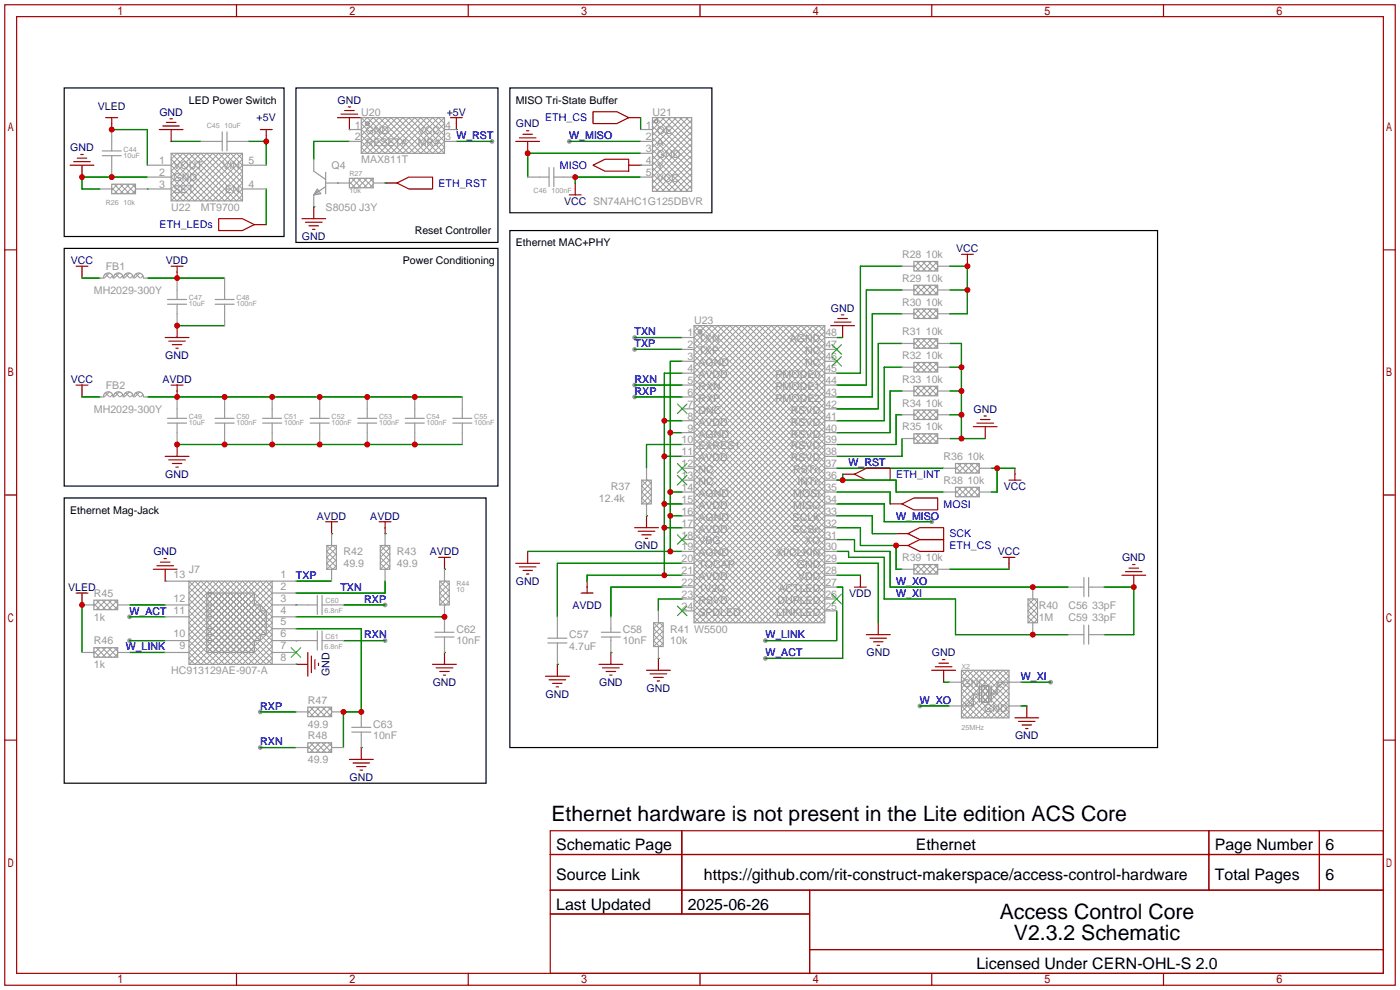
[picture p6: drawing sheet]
<svg xmlns="http://www.w3.org/2000/svg" width="299mm" height="212mm" viewBox="0 0 299 212" stroke-linecap="round" stroke-linejoin="round" font-family="sans-serif">
<g fill="#999">
<circle cx="199.1" cy="111.5" r=".51"/>
<circle cx="163.6" cy="136.9" r=".51"/>
<circle cx="163.6" cy="140.7" r=".51"/>
<circle cx="105.2" cy="30.2" r=".51"/>
<circle cx="121.7" cy="30.2" r=".51"/>
<circle cx="135.6" cy="84.8" r=".51"/>
<circle cx="135.6" cy="82.3" r=".51"/>
<circle cx="135.6" cy="74.7" r=".51"/>
<circle cx="135.6" cy="72.1" r=".51"/>
<circle cx="27.7" cy="136.9" r=".51"/>
<circle cx="82.3" cy="129.3" r=".51"/>
<circle cx="55.6" cy="152.1" r=".51"/>
<circle cx="55.6" cy="159.8" r=".51"/>
<circle cx="82.3" cy="136.9" r=".51"/>
<circle cx="27.7" cy="131.8" r=".51"/>
<circle cx="224.5" cy="145.8" r=".51"/>
<circle cx="196.6" cy="150.9" r=".51"/>
</g>
<g fill="none" stroke="#a10000" stroke-width=".25">
<path d="M1 1h297.2v209.6h-297.2zM3.6 3.6h292.1v204.4h-292.1zM50.5 1v2.6M100.1 1v2.6M149.6 1v2.6M199.1 1v2.6M248.7 1v2.6M15 35.3h5.1M15.7 34.5h3.6M16.5 33.8h2M17.3 33h.5M17.5 35.3v2.5"/>
<path d="M22.6 25.1h2.5M23.9 25.1v2.6M34 27.7h5.1M34.8 26.9h3.6M35.6 26.2h2M36.3 25.4h.5M36.6 27.7v2.5M55.6 27.7h2.6M56.9 27.7v2.5M72.1 25.1h5.1M72.9 24.4h3.6M73.7 23.6h2"/>
<path d="M74.4 22.9h.5M74.7 25.1v2.6M82.3 39.1h2.5M84.8 39.1l2.6-1.3h5.1v2.6h-5.1zM96.3 25.1h2.5M97.5 25.1v2.6M110.2 30.2h5.1M111 29.5h3.6M111.8 28.7h2M112.5 27.9h.5M112.8 30.2v2.6M122.9 39.1v2.6"/>
<path d="M126.7 23.9h5.1l2.6 1.2-2.6 1.3h-5.1zM126.7 35.3l2.6-1.3h5.1v2.6h-5.1zM134.4 35.3h2.5M134.4 25.1h2.5M1 53.4h2.6M16.3 56.9h2.5M17.5 56.9v2.5M36.6 56.9h2.5M37.8 56.9v2.5M46.7 46.7h5.1l2.6 1.3-2.6 1.3h-5.1zM54.4 48h2.5M64.5 46.7h5.1"/>
<path d="M65.3 47.5h3.5M66 48.3h2.1M66.8 49h.5M67.1 44.2v2.5M121.7 41.7h2.5M205.5 54.4h2.5M206.8 54.4v2.5M295.7 53.4h2.5M35.3 72.1h5.1M36.1 72.9h3.5M36.8 73.7h2.1M37.6 74.4h.5"/>
<path d="M37.8 69.6v2.5M177.5 69.6h5.1M178.3 68.8h3.6M179.1 68.1h2M179.8 67.3h.5M180.1 69.6v2.5M16.3 82.3h2.5M17.5 82.3v2.5M35.3 97.5h5.1M36.1 98.3h3.5M36.6 82.3h2.5M36.8 99.1h2.1"/>
<path d="M37.6 99.8h.5M37.8 82.3v2.5M37.8 95v2.5M208 91.2h5.1M208.8 90.4h3.5M209.5 89.7h2.1M210.3 88.9h.5M210.6 91.2v2.5M1 105.8h2.6M35.1 119.4h.5M69.6 111.5h2.5M70.9 111.5v2.5"/>
<path d="M81 111.5h2.6M82.3 111.5v2.5M93.7 119.1h2.6M95 119.1v2.6M112.8 117.9v2.5M135.6 112.8h5.1M136.4 113.5h3.6M137.2 114.3h2M137.9 115.1h.5M138.2 110.2v2.6M180.1 101.3h2.5M182.6 101.3l2.6-1.2h5v2.5h-5z"/>
<path d="M190.2 107.7h2.6M191.5 114h2.6M191.5 116.6h2.6M192.8 107.7l2.5-1.3h5.1v2.6h-5.1zM194.1 114l2.5-1.2h5.1v2.5h-5.1zM194.1 116.6l2.5-1.3h5.1v2.6h-5.1zM214.4 119.1h2.5M215.6 102.6h2.6M215.6 119.1v2.6M216.9 100.1v2.5M295.7 105.8h2.5M16.3 126.7h2.5"/>
<path d="M17.5 126.7v2.6M32.8 121.7h5M33.5 120.9h3.6M34.3 120.1h2M35.3 121.7v2.5M65.8 139.4v5.1M95 139.4v2.6M110.2 120.4h5.1M111 121.2h3.6M111.8 121.9h2M112.5 122.7h.5M124.2 126.7h2.5"/>
<path d="M125.5 124.2v2.5M130.6 139.4v2.6M182.6 125.5h2.6M183.9 122.9v2.6M185.2 135.6h5M185.9 136.4h3.6M186.7 137.2h2M187.5 137.9h.5M187.7 133.1v2.5M239.8 122.9h5.1M240.5 122.2h3.6M241.3 121.4h2"/>
<path d="M242.1 120.6h.5M242.3 122.9v2.6M1 158.2h2.6M63.2 142h2.6M66.5 140.2v3.6M67.3 141v2M68.1 141.7v.5M77.2 159.8v2.5M92.5 142h5M93.2 142.7h3.6M94 143.5h2M94.7 144.3h.5"/>
<path d="M116.6 144.5h5.1M117.3 145.3h3.6M118.1 146.1h2M118.9 146.8h.5M119.1 142v2.5M128 142h5.1M128.8 142.7h3.5M129.5 143.5h2.1M130.3 144.3h.5M138.2 143.3h5.1M138.9 144h3.6M139.7 144.8h2"/>
<path d="M140.5 145.5h.5M140.7 140.7v2.6M199.1 143.3h5.1M199.9 142.5h3.6M200.7 141.7h2M201.4 141h.5M201.7 143.3v2.5M216.9 153.4h5.1M217.7 154.2h3.5M218.4 154.9h2.1M219.2 155.7h.5M219.5 150.9v2.5"/>
<path d="M295.7 158.2h2.5M74.7 162.3h5.1M75.4 163.1h3.6M76.2 163.8h2M77 164.6h.5M117.6 177.5h178.1v30.5h-178.1zM145.7 177.5v17.8M258.4 177.5v12.7M282 177.5v12.7M117.6 182.6h178.1M117.6 190.2h178.1M117.6 195.3h55.4"/>
<path d="M173 190.2v17.8M50.5 208v2.6M100.1 208v2.6M149.6 208v2.6M173 202.9h122.7M199.1 208v2.6M248.7 208v2.6"/>
</g>
<g fill="none" stroke="#008700" stroke-width=".25">
<path d="M23.9 27.7h7.6v7.6M31.5 37.8h-14v2.6h3.8M36.6 30.2h6.3M53.1 30.2h3.8v5.1M72.1 39.1h.1M74.7 27.7h.1M74.7 30.2h-7.6v3.8M82.3 39.1h.1M97.5 27.7h.1M97.5 30.2h7.7M121.7 30.2h15.2M136.9 35.3h.1"/>
<path d="M136.9 37.8h-14v1.3M136.9 25.1v2.6M136.9 32.8h-24.1v5M17.5 59.4h3.8M31.5 40.4h.1M31.5 59.4h16.5M56.9 40.4v7.6M67.1 44.2h.1M192.8 56.9h-8.9v22.9h-5.1M202.9 56.9h3.9v10.2h-3.9M37.8 69.6h10.2M135.6 72.1h10.2"/>
<path d="M135.6 74.7h10.2M145.8 79.8h-3.8v43.1M145.8 77.2h-2.5v40.7M178.8 72.1h1.3M192.8 62h-7.6v20.3h-6.4M192.8 67.1h-6.4v17.7h-7.6M192.8 73.4h-5.1v14h-8.9M192.8 78.5h-3.8v11.4h-10.2M202.9 62h3.9M202.9 73.4h2.6v20.3M202.9 78.5h2.6M17.5 84.8h3.8"/>
<path d="M31.5 84.8h67.3M37.8 95h61M135.6 82.3h10.2M135.6 84.8h10.2M142 89.9h3.8M142 97.5h3.8M143.3 92.5h2.5M145.8 95h-7.6v5.1M192.8 83.6h-2.6v8.9h-11.4M192.8 88.6h-1.3v6.4h-12.7M192.8 93.7v3.8h-14M202.9 83.6h2.6"/>
<path d="M202.9 88.6h2.6M202.9 93.7h7.7M70.9 114h.1M82.3 114h.1M112.8 117.9h33M138.2 110.2h.1M142 107.7h3.8M142 112.8h3.8M143.3 105.2h2.5M143.3 110.2h2.5M178.8 112.8h5.1v3.8h7.6v5.1h1.3M178.8 110.2h7.6v3.8h5.1"/>
<path d="M178.8 107.7h10.2v3.8h10.1M178.8 117.9h2.6v1.2h7.6v8.9h15.2v7.6h24.1M178.8 105.2h11.4v2.5M178.8 115.3h3.8v2.6h7.6v7.6h38.1M178.8 102.6h12.7v2.6h10.2M178.8 100.1h22.9M180.1 101.3v1.3M211.8 100.1h5.1M213.1 100.1v5.1h-1.3M17.5 129.3v10.1M27.7 136.9h7.6M27.7 139.4h7.6"/>
<path d="M27.7 131.8h7.6M27.7 129.3h7.6M35.3 124.2h.1M63.2 129.3h.1M63.2 136.9h.1M63.2 124.2h7.7M63.2 131.8h31.8M63.2 134.4h14v17.7h-3.8v7.7M73.4 136.9h8.9M73.4 129.3h8.9M82.3 124.2v2.5h-19.1M95 139.4h.1"/>
<path d="M95 121.7h.1M130.6 139.4h.1M145.8 122.9h-20.3v1.3M145.8 120.4h-26.7v11.4M145.8 125.5h-15.2v6.3M145.8 128h-5.1v2.6M178.8 120.4h8.9v12.7M178.8 125.5h1.3v15.2h-16.5M178.8 122.9h5.1M178.8 130.6v6.3h-15.2M202.9 121.7h12.7M236 125.5h6.3v10.1h-6.3"/>
<path d="M55.6 152.1h7.6M55.6 159.8h7.6M63.2 142h.1M77.2 159.8h.1M119.1 142h.1M140.7 140.7h.1M196.6 150.9h6.3M201.7 145.8h1.2M218.2 145.8h6.3M218.2 150.9h1.3"/>
</g>
<path d="M13.7 18.8h47v31.7h-47zM63.2 18.8h43.2v33h-43.2zM109 18.8h43.1v26.7h-43.1zM13.7 53.1h92.7v50.8h-92.7zM109 49.3h138.4v110.5h-138.4zM13.7 106.4h90.2v61h-90.2z" fill="none" stroke="#000" stroke-width=".25"/>
<g fill="none" stroke="#999" stroke-width=".25">
<path d="M21.8 33.3h4.1M21.8 32.3h4.1M23.9 39.4h5.1v2h-5.1zM23.9 27.7v4.6M23.9 33.3v4.5M31.5 37.8h5.1M31.5 35.3h5.1M36.6 32.8h15.2v10.1h-15.2zM42.9 30.2h4.6M47.5 28.2v4.1M48.5 30.2h4.6M48.5 28.2v4.1"/>
<path d="M51.8 35.3h5.1M67.1 34v2.6l2.5 1.8M69.6 39.1h5.1M69.6 39.9l-2.5 1.8M69.6 36.8v4.6M74.7 38.1h5.1v2h-5.1zM74.7 27.7h2.5M74.7 30.2h2.5M77.2 25.1h17.8v7.7h-17.8zM79.8 39.1h2.5M95 27.7h2.5M95 30.2h2.5"/>
<path d="M112.8 37.8h4.5M117.3 35.8v4.1M118.4 35.8v4.1M118.4 37.8h4.5M136.9 37.8h2.5M136.9 27.7h2.5M136.9 30.2h2.5M136.9 32.8h2.5M136.9 35.3h2.5M139.4 25.1h8.4v15.8h-8.4zM21.3 40.4h2.6M24.2 59.4a1.01 1.01 0 0 0-1.1-1.1 1.01 1.01 0 0 0-1 1.1h-.8"/>
<path d="M24.3 59.4a1.01 1.01 0 0 1 1-1.1 1.01 1.01 0 0 1 1 1.1M26.4 59.4a1.01 1.01 0 0 1 1-1.1 1.01 1.01 0 0 1 1.1 1.1M28.6 59.4a1.01 1.01 0 0 1 1-1.1 1.01 1.01 0 0 1 1.1 1.1M29 40.4h7.6M30.7 59.4h.8M37.8 59.4v4.6M48 59.4v4.6M51.8 40.4h5.1M67.1 41.7v2.5M67.8 40.4l.8 1-1.5 .3zM192.8 56.9h2.5M195.3 55.9h5.1v2h-5.1z"/>
<path d="M200.4 56.9h2.5M35.8 65h4.1M35.8 64h4.1M37.8 65v4.6M46 65h4M46 64h4M48 65v4.6M145.8 72.1h2.5M145.8 74.7h2.5M145.8 77.2h2.5M145.8 79.8h2.5M148.3 69.6h28v63.5h-28z"/>
<path d="M176.3 72.1h2.5M176.3 74.7h2.5M176.3 77.2h2.5M176.3 79.8h2.5M192.8 62h2.5M192.8 67.1h2.5M192.8 78.5h2.5M192.8 73.4h2.5M195.3 61h5.1v2h-5.1zM195.3 66h5.1v2.1h-5.1zM195.3 77.5h5.1v2h-5.1zM195.3 72.4h5.1v2h-5.1z"/>
<path d="M200.4 62h2.5M200.4 67.1h2.5M200.4 78.5h2.5M200.4 73.4h2.5M21.3 84.8h.8M22.1 84.8a1.01 1.01 0 0 1 1-1.1 1.01 1.01 0 0 1 1.1 1.1M24.3 84.8a1.01 1.01 0 0 1 1-1.1 1.01 1.01 0 0 1 1 1.1M26.4 84.8a1.01 1.01 0 0 1 1-1.1 1.01 1.01 0 0 1 1.1 1.1M28.6 84.8a1.01 1.01 0 0 1 1-1.1 1.01 1.01 0 0 1 1.1 1.1M30.7 84.8h.8M35.8 90.4h4.1M35.8 89.4h4.1"/>
<path d="M37.8 84.8v4.6M37.8 90.4v4.6M46 90.4h4M46 89.4h4M48 84.8v4.6M48 90.4v4.6M56.1 90.4h4.1M56.1 89.4h4.1M58.2 84.8v4.6M58.2 90.4v4.6M66.3 90.4h4.1M66.3 89.4h4.1"/>
<path d="M68.3 84.8v4.6M68.3 90.4v4.6M76.5 90.4h4M76.5 89.4h4M78.5 84.8v4.6M78.5 90.4v4.6M86.6 90.4h4.1M86.6 89.4h4.1M88.6 84.8v4.6M88.6 90.4v4.6M96.8 90.4h4M96.8 89.4h4"/>
<path d="M98.8 84.8v4.6M98.8 90.4v4.6M145.8 84.8h2.5M145.8 82.3h2.5M145.8 87.4h2.5M145.8 89.9h2.5M145.8 92.5h2.5M145.8 95h2.5M145.8 97.5h2.5M176.3 84.8h2.5M176.3 82.3h2.5M176.3 87.4h2.5"/>
<path d="M176.3 89.9h2.5M176.3 92.5h2.5M176.3 95h2.5M176.3 97.5h2.5M192.8 93.7h2.5M192.8 88.6h2.5M192.8 83.6h2.5M195.3 92.7h5.1v2h-5.1zM195.3 87.6h5.1v2.1h-5.1zM195.3 82.5h5.1v2.1h-5.1zM200.4 93.7h2.5M200.4 88.6h2.5"/>
<path d="M200.4 83.6h2.5M204.2 99.1h5.1v2h-5.1zM69.8 116.6h2.1v5.1h-2.1zM70.9 114v2.6M81.3 116.6h2v5.1h-2zM82.3 114v2.6M137.2 102.6h2v5.1h-2zM138.2 100.1v2.5M138.2 107.7v2.5M145.8 105.2h2.5M145.8 100.1h2.5M145.8 102.6h2.5"/>
<path d="M145.8 107.7h2.5M145.8 110.2h2.5M145.8 112.8h2.5M145.8 115.3h2.5M145.8 117.9h2.5M176.3 105.2h2.5M176.3 100.1h2.5M176.3 102.6h2.5M176.3 107.7h2.5M176.3 110.2h2.5M176.3 112.8h2.5M176.3 115.3h2.5"/>
<path d="M176.3 117.9h2.5M201.7 105.2h2.5M201.7 100.1h2.5M204.2 104.1h5.1v2.1h-5.1zM209.3 105.2h2.5M209.3 100.1h2.5M17.5 139.4h2.6M17.5 129.3h2.6M20.1 138.4h5v2.1h-5zM20.1 128.3h5v2h-5zM25.1 139.4h2.6M25.1 129.3h2.6"/>
<path d="M35.3 136.9h5.1M35.3 139.4h5.1M35.3 129.3h5.1M35.3 131.8h5.1M35.3 124.2h5.1M40.4 124.2h17.8v17.8h-17.8zM44.2 126.7v12.7h10.2v-2.5h1.2v-1.3h1.3v-5h-1.3v-1.3h-1.2v-2.6h-10.2h1.3M44.2 135.6h1.3M44.2 136.9h1.3M44.2 129.3h1.3M44.2 130.6h1.3M44.2 131.8h1.3"/>
<path d="M44.2 134.4h1.3M58.2 136.9h9.6M58.2 139.4h5M58.2 129.3h9.6M58.2 131.8h5M58.2 134.4h5M58.2 124.2h5M58.2 126.7h5M67.8 127.3v4M67.8 134.9v4M68.8 136.9h4.6M68.8 127.3v4"/>
<path d="M68.8 134.9v4M68.8 129.3h4.6M70.9 121.7v2.5M82.3 121.7v2.5M93 136.1h4M93 135.1h4M94 124.2h2v5.1h-2zM95 121.7v2.5M95 129.3v5.8M95 136.1v3.3M117.1 137.4h4.1M117.1 136.4h4.1"/>
<path d="M119.1 131.8v4.6M119.1 137.4v4.6M128.5 136.1h4.1M128.5 135.1h4.1M130.6 131.8v3.3M130.6 136.1v3.3M139.7 133.1h2v5.1h-2zM140.7 130.6v2.5M140.7 138.2v2.5M145.8 125.5h2.5M145.8 130.6h2.5M145.8 120.4h2.5"/>
<path d="M145.8 122.9h2.5M145.8 128h2.5M176.3 125.5h2.5M176.3 130.6h2.5M176.3 120.4h2.5M176.3 122.9h2.5M176.3 128h2.5M192.8 121.7h2.5M195.3 120.6h5.1v2.1h-5.1zM200.4 121.7h2.5M219.7 128h2v5.1h-2zM220.7 125.5v2.5"/>
<path d="M220.7 133.1v2.5M228.3 125.5h3.3M228.3 135.6h3.3M231.6 123.4v4.1M231.6 133.6v4.1M232.7 123.4v4.1M232.7 133.6v4.1M232.7 125.5h3.3M232.7 135.6h3.3M58.2 142h5M63.2 159.8h2.6M63.2 152.1h2.6"/>
<path d="M65.8 158.8h5.1v2h-5.1zM65.8 151.1h5.1v2.1h-5.1zM70.9 159.8h2.5M70.9 152.1h2.5M75.2 156.5h4M75.2 155.4h4M77.2 152.1v3.3M77.2 156.5v3.3M202.9 145.8h2.6M205.5 143.3h10.1v10.1h-10.1zM209 148.3h-1v2.6h-5.1M209.3 146.6v3.5"/>
<path d="M209.8 146.6h1.5v3.5h-1.5zM211.8 146.6v3.5M215.6 150.9h2.6M218.2 145.8h-5.1v2.5h-1.3"/>
<circle cx="78.5" cy="26.4" r=".38"/>
<circle cx="140.2" cy="25.9" r=".38"/>
<circle cx="149.6" cy="70.9" r=".38"/>
</g>
<g fill="none" stroke="#999" stroke-width=".21">
<path d="M24.4 39.4l2 2M25.1 39.4l-1.2 1.2M25.7 39.4l2 2M26.4 39.4l-2 2M26.9 39.4l2.1 2M27.7 39.4l-2 2M28.2 39.4l.8 .7M29 39.4l-2.1 2M36.6 32.8l10.1 10.1 5.1-5.1-5.1-5-10.1 10.1M37.8 32.8l-1.2 1.2 8.9 8.9 6.3-6.3-3.8-3.8-10.2 10.1-1.2-1.2 8.9-8.9 6.3 6.3-3.8 3.8zM39.1 32.8l10.2 10.1 2.5-2.5-7.6-7.6-7.6 7.6 2.5 2.5 10.2-10.1 2.5 2.5-7.6 7.6-7.6-7.6zM40.4 32.8l-3.8 3.8 6.3 6.3 8.9-8.9-1.3-1.2-10.1 10.1-3.8-3.8 6.3-6.3 8.9 8.9-1.3 1.2z"/>
<path d="M51.8 32.8l-10.1 10.1-5.1-5.1 5.1-5 10.1 10.1M74.7 38.9l1.2 1.2M75.2 38.1l2 2M75.9 38.1l-1.2 1.3M76.5 38.1l2 2M77.2 38.1l-2 2M77.2 26.4l1.3-1.3 7.6 7.7 7.6-7.7 1.3 1.3-6.4 6.4-7.6-7.7-3.8 3.9 3.8 3.8 7.6-7.7 6.4 6.4-1.3 1.3-7.6-7.7-7.6 7.7-1.3-1.3 6.4-6.4 7.6 7.7 3.8-3.8-3.8-3.9-7.6 7.7zM77.2 25.1l7.6 7.7 7.7-7.7 2.5 2.6-5.1 5.1-7.6-7.7-5.1 5.1 2.6 2.6 7.6-7.7 7.6 7.7M77.7 38.1l2.1 2M78.5 38.1l-2 2M78.7 26.1l.1 .2M78.8 26.6l-.1 .2"/>
<path d="M79 38.1l.8 .8M79.8 38.1l-2.1 2M79.8 39.4l-.8 .7M95 25.1l-7.6 7.7-7.6-7.7-2.6 2.6 5.1 5.1 7.6-7.7 5.1 5.1-2.5 2.6-7.7-7.7-7.6 7.7M139.4 39.6l1.3 1.3M139.4 38.4l2.6 2.5M139.4 37.1l3.9 3.8M139.4 35.8l5.1 5.1M139.4 34.5l6.4 6.4M139.4 33.3l7.7 7.6M139.4 32l8.4 8.4M139.4 30.7l8.4 8.4"/>
<path d="M139.4 29.5l8.4 8.3M139.4 28.2l8.4 8.4M139.4 26.9l8.4 8.4M139.4 25.7l8.4 8.3M140.2 25.1l7.6 7.7M140.4 25.6l.2 .1M140.6 26.1l-.2 .2M140.7 25.1l-1.3 1.3M141.5 25.1l6.3 6.4M142 25.1l-2.6 2.6M142.7 25.1l5.1 5.1M143.3 25.1l-3.9 3.9"/>
<path d="M144 25.1l3.8 3.9M144.5 25.1l-5.1 5.1M145.3 25.1l2.5 2.6M145.8 25.1l-6.4 6.4M146.6 25.1l1.2 1.3M147.1 25.1l-7.7 7.7M147.8 25.7l-8.4 8.3M147.8 26.9l-8.4 8.4M147.8 28.2l-8.4 8.4M147.8 29.5l-8.4 8.3M147.8 30.7l-8.4 8.4M147.8 32l-8.4 8.4"/>
<path d="M147.8 33.3l-7.6 7.6M147.8 34.5l-6.3 6.4M147.8 35.8l-5.1 5.1M147.8 37.1l-3.8 3.8M147.8 38.4l-2.5 2.5M147.8 39.6l-1.2 1.3M22.5 58.6l.9 .8M23.4 58.4l-1.1 1M23.9 40.1l1.2 1.3M24.1 58.9l-.5 .5M24.7 58.6l.9 .8M25.5 58.4l-1 1"/>
<path d="M26.2 58.9l-.5 .5M26.8 58.6l.9 .8M27.7 58.4l-1.1 1M28.4 58.9l-.5 .5M29 40.6l-.8 .8M29 58.6l.9 .8M29.9 58.4l-1.1 1M30.6 58.9l-.5 .5M67.5 40.9l.6 .6M68 40.7l-.9 1M195.3 56.6l1.3 1.3M195.8 55.9l2.1 2"/>
<path d="M196.6 55.9l-1.3 1.3M197.1 55.9l2 2M197.9 55.9l-2.1 2M198.4 55.9l2 2M199.1 55.9l-2 2M199.6 55.9l.8 .7M200.4 57.2l-.8 .7M200.4 55.9l-2 2M148.3 69.6l28 27.9-28 28 7.7 7.6 20.3-20.3-28-28 15.3-15.2 12.7 12.7-28 27.9 22.9 22.9 5.1-5.1-28-27.9 28-28-2.6-2.5-25.4 25.4 28 27.9-10.2 10.2-17.8-17.8 28-27.9-17.8-17.8-10.2 10.2 28 27.9-25.4 25.4-2.6-2.5 28-28-28-27.9 5.1-5.1 22.9 22.9-28 27.9 12.7 12.7 15.3-15.2-28-28 20.4-20.3 7.6 7.6-28 28 28 27.9M149.6 69.6l26.7 26.7-28 27.9 8.9 8.9 19.1-19.1-28-27.9 16.5-16.5 11.5 11.4-28 28 24.2 24.1 3.8-3.8-28-28 28-27.9-3.8-3.8-24.2 24.1 28 28-11.5 11.4-16.5-16.5 28-28-19.1-19-8.9 8.9 28 27.9-26.7 26.7-1.3-1.3 28-27.9-28-28 6.4-6.3 21.6 21.6-28 27.9 14 14 14-14-28-27.9 21.6-21.6 6.4 6.3-28 28 28 27.9-1.3 1.3-26.7-26.7 28-27.9-8.9-8.9-19.1 19 28 28-16.5 16.5-11.5-11.4 28-28-24.2-24.1-3.8 3.8 28 27.9-28 28 3.8 3.8 24.2-24.1-28-28 11.5-11.4 16.5 16.5-28 27.9 19.1 19.1 8.9-8.9-28-27.9 26.7-26.7 1.3 1.3-28 27.9 28 27.9-6.4 6.4-21.6-21.6 28-27.9-14-14-14 14 28 27.9-21.6 21.6-6.4-6.4 28-27.9-28-27.9zM149.8 70.5l.1 .2M149.9 71l-.1 .2"/>
<path d="M176.3 69.6l-28 27.9 28 28-7.6 7.6-20.4-20.3 28-28-15.3-15.2-12.7 12.7 28 27.9-22.9 22.9-5.1-5.1 28-27.9-28-28 2.6-2.5 25.4 25.4-28 27.9 10.2 10.2 17.8-17.8-28-27.9 17.8-17.8 10.2 10.2-28 27.9 25.4 25.4 2.6-2.5-28-28 28-27.9-5.1-5.1-22.9 22.9 28 27.9-12.7 12.7-15.3-15.2 28-28-20.3-20.3-7.7 7.6 28 28-28 27.9M195.3 61.7l1.3 1.3M195.3 66.8l1.3 1.3M195.3 78.2l1.3 1.3M195.3 73.2l1.3 1.2M195.8 61l2.1 2M195.8 66l2.1 2.1M195.8 77.5l2.1 2M195.8 72.4l2.1 2M196.6 61l-1.3 1.2M196.6 66l-1.3 1.3M196.6 77.5l-1.3 1.2"/>
<path d="M196.6 72.4l-1.3 1.3M197.1 61l2 2M197.1 66l2 2.1M197.1 77.5l2 2M197.1 72.4l2 2M197.9 61l-2.1 2M197.9 66l-2.1 2.1M197.9 77.5l-2.1 2M197.9 72.4l-2.1 2M198.4 61l2 2M198.4 66l2 2.1M198.4 77.5l2 2"/>
<path d="M198.4 72.4l2 2M199.1 61l-2 2M199.1 66l-2 2.1M199.1 77.5l-2 2M199.1 72.4l-2 2M199.6 66l.8 .8M199.6 61l.8 .7M199.6 77.5l.8 .7M199.6 72.4l.8 .8M200.4 78.7l-.8 .8M200.4 61l-2 2M200.4 62.2l-.8 .8"/>
<path d="M200.4 66l-2 2.1M200.4 67.3l-.8 .8M200.4 73.7l-.8 .7M200.4 77.5l-2 2M200.4 72.4l-2 2M22.5 84l.9 .8M23.4 83.8l-1.1 1M24.1 84.3l-.5 .5M24.7 84l.9 .8M25.5 83.8l-1 1M26.2 84.3l-.5 .5M26.8 84l.9 .8"/>
<path d="M27.7 83.8l-1.1 1M28.4 84.3l-.5 .5M29 84l.9 .8M29.9 83.8l-1.1 1M30.6 84.3l-.5 .5M195.3 93.5l1.3 1.2M195.3 88.4l1.3 1.3M195.3 83.3l1.3 1.3M195.8 92.7l2.1 2M195.8 87.6l2.1 2.1M195.8 82.5l2.1 2.1M196.6 92.7l-1.3 1.3"/>
<path d="M196.6 87.6l-1.3 1.3M196.6 82.5l-1.3 1.3M197.1 92.7l2 2M197.1 87.6l2 2.1M197.1 82.5l2 2.1M197.9 92.7l-2.1 2M197.9 87.6l-2.1 2.1M197.9 82.5l-2.1 2.1M198.4 92.7l2 2M198.4 87.6l2 2.1M198.4 82.5l2 2.1M199.1 92.7l-2 2"/>
<path d="M199.1 87.6l-2 2.1M199.1 82.5l-2 2.1M199.6 92.7l.8 .8M199.6 87.6l.8 .8M199.6 82.5l.8 .8M200.4 88.9l-.8 .8M200.4 92.7l-2 2M200.4 94l-.8 .7M200.4 83.8l-.8 .8M200.4 87.6l-2 2.1M200.4 82.5l-2 2.1M204.2 99.8l1.3 1.3"/>
<path d="M204.7 99.1l2.1 2M205.5 99.1l-1.3 1.2M206 99.1l2 2M206.8 99.1l-2.1 2M207.3 99.1l2 2M208 99.1l-2 2M208.5 99.1l.8 .7M209.3 99.1l-2 2M69.8 116.6l2.1 2M71.9 117.3l-.8-.7-1.3 1.3 2.1 2M71.9 117.1l-2.1 2 2.1 2.1M71.9 118.4l-2.1 2 1.3 1.3 .8-.8"/>
<path d="M71.9 119.6l-2.1 2.1M81.3 116.6l2 2M83.3 117.3l-.8-.7-1.2 1.3 2 2M83.3 117.1l-2 2 2 2.1M83.3 118.4l-2 2 1.2 1.3 .8-.8M83.3 119.6l-2 2.1M137.2 102.6l2 2M139.2 103.4l-.8-.8-1.2 1.3 2 2M139.2 103.1l-2 2.1 2 2M139.2 104.4l-2 2 1.2 1.3 .8-.8M139.2 105.7l-2 2M204.2 104.9l1.3 1.3"/>
<path d="M204.7 104.1l2.1 2.1M205.5 104.1l-1.3 1.3M206 104.1l2 2.1M206.8 104.1l-2.1 2.1M207.3 104.1l2 2.1M208 104.1l-2 2.1M208.5 104.1l.8 .8M209.3 100.3l-.8 .8M209.3 104.1l-2 2.1M209.3 105.4l-.8 .8M20.1 139.2l1.2 1.3M20.1 129l1.2 1.3"/>
<path d="M20.6 138.4l2 2.1M20.6 128.3l2 2M21.3 138.4l-1.2 1.3M21.3 128.3l-1.2 1.2M21.8 138.4l2.1 2.1M21.8 128.3l2.1 2M22.6 138.4l-2 2.1M22.6 128.3l-2 2M23.1 138.4l2 2.1M23.1 128.3l2 2M23.9 138.4l-2.1 2.1M23.9 128.3l-2.1 2"/>
<path d="M24.4 138.4l.7 .8M24.4 128.3l.7 .7M25.1 138.4l-2 2.1M25.1 139.7l-.7 .8M25.1 128.3l-2 2M25.1 129.5l-.7 .8M40.4 125.5l1.3-1.3 16.5 16.5-1.3 1.3zM40.4 126.7l2.5-2.5 15.3 15.2-2.6 2.6zM40.4 131.8l7.6-7.6 10.2 10.2-7.7 7.6zM40.4 138.2l14-14 3.8 3.8-14 14zM40.4 128l3.8-3.8 14 14-3.8 3.8zM40.4 129.3l5.1-5.1 12.7 12.7-5.1 5.1z"/>
<path d="M40.4 134.4l10.1-10.2 7.7 7.6-10.2 10.2zM40.4 135.6l11.4-11.4 6.4 6.4-11.5 11.4zM40.4 124.2l17.8 17.8M44.2 135.6l3.8 3.8M46.7 124.2l11.5 11.4-6.4 6.4-11.4-11.4zM49.3 124.2l8.9 8.9-8.9 8.9-8.9-8.9zM53.1 124.2l5.1 5.1-12.7 12.7-5.1-5.1zM55.6 124.2l2.6 2.5-15.3 15.3-2.5-2.6zM58.2 124.2l-17.8 17.8M94 124.2l2 2M96 125l-.8-.8-1.2 1.3 2 2M96 124.7l-2 2 2 2.1"/>
<path d="M96 126l-2 2 1.2 1.3 .8-.8M96 127.3l-2 2M139.7 133.1l2 2M141.7 133.9l-.7-.8-1.3 1.3 2 2M141.7 133.6l-2 2 2 2.1M141.7 134.9l-2 2 1.3 1.3 .7-.8M141.7 136.1l-2 2.1M195.3 121.4l1.3 1.3M195.8 120.6l2.1 2.1M196.6 120.6l-1.3 1.3M197.1 120.6l2 2.1M197.9 120.6l-2.1 2.1"/>
<path d="M198.4 120.6l2 2.1M199.1 120.6l-2 2.1M199.6 120.6l.8 .8M200.4 120.6l-2 2.1M200.4 121.9l-.8 .8M219.7 128l2 2M221.7 128.8l-.7-.8-1.3 1.3 2 2M221.7 128.5l-2 2.1 2 2M221.7 129.8l-2 2 1.3 1.3 .7-.8M221.7 131.1l-2 2M40.4 140.7l16.5-16.5 1.3 1.3-16.5 16.5zM65.8 159.5l1.3 1.3"/>
<path d="M65.8 151.9l1.3 1.3M66.3 158.8l2 2M66.3 151.1l2 2.1M67.1 158.8l-1.3 1.2M67.1 151.1l-1.3 1.3M67.6 158.8l2 2M67.6 151.1l2 2.1M68.3 158.8l-2 2M68.3 151.1l-2 2.1M68.8 158.8l2.1 2M68.8 151.1l2.1 2.1M69.6 158.8l-2 2"/>
<path d="M69.6 151.1l-2 2.1M70.1 158.8l.8 .7M70.1 151.1l.8 .8M70.9 158.8l-2.1 2M70.9 151.1l-2.1 2.1M70.9 152.4l-.8 .8M205.5 152.1l8.9-8.8 1.2 1.2-8.8 8.9zM205.5 144.5l1.3-1.2 8.8 8.8-1.2 1.3zM205.5 143.3l10.1 10.1M205.5 148.3l5.1-5 5 5-5 5.1zM205.5 145.8l2.5-2.5 7.6 7.6-2.5 2.5zM205.5 147.1l3.8-3.8 6.3 6.3-3.8 3.8z"/>
<path d="M205.5 150.9l7.6-7.6 2.5 2.5-7.6 7.6zM207.7 149.3l.3 .3M208 149.1l-1.8 1.8M208 150.3l-.5 .6M208.6 148.3l.2 .2M211.8 143.3l3.8 3.8-6.3 6.3-3.8-3.8zM212.6 147.8l.5 .5M213.1 146.2l.8 .8M213.1 147.5l-.8 .8M214 145.8l.6 .7M215.2 145.8l.2 .2M215.6 143.3l-10.1 10.1"/>
<path d="M70.9 160l-.8 .8"/>
</g>
<g fill="none" stroke="#3c3" stroke-width=".25">
<path d="M177.8 76.2l2 2M177.8 73.7l2 2M179.8 76.2l-2 2M179.8 73.7l-2 2M144.8 86.4l2 2M144.8 99.1l2 2M146.8 86.4l-2 2M146.8 99.1l-2 2M144.8 101.6l2 2M144.8 114.3l2 2M146.8 101.6l-2 2M146.8 114.3l-2 2"/>
<path d="M62.2 138.4l2.1 2.1M64.3 138.4l-2.1 2.1M144.8 129.5l2 2.1M146.8 129.5l-2 2.1M177.8 127l2 2M179.8 127l-2 2"/>
</g>
<g fill="#c00">
<circle cx="23.9" cy="37.8" r=".63"/>
<circle cx="17.5" cy="37.8" r=".63"/>
<circle cx="23.9" cy="27.7" r=".63"/>
<circle cx="56.9" cy="30.2" r=".63"/>
<circle cx="206.8" cy="62" r=".63"/>
<circle cx="206.8" cy="56.9" r=".63"/>
<circle cx="205.5" cy="93.7" r=".63"/>
<circle cx="205.5" cy="78.5" r=".63"/>
<circle cx="205.5" cy="83.6" r=".63"/>
<circle cx="205.5" cy="88.6" r=".63"/>
<circle cx="213.1" cy="100.1" r=".63"/>
<circle cx="180.1" cy="102.6" r=".63"/>
<circle cx="191.5" cy="116.6" r=".63"/>
<circle cx="220.7" cy="125.5" r=".63"/>
<circle cx="220.7" cy="135.6" r=".63"/>
<circle cx="242.3" cy="125.5" r=".63"/>
<circle cx="112.8" cy="32.8" r=".63"/>
<circle cx="122.9" cy="37.8" r=".63"/>
<circle cx="142" cy="122.9" r=".63"/>
<circle cx="142" cy="112.8" r=".63"/>
<circle cx="142" cy="107.7" r=".63"/>
<circle cx="142" cy="97.5" r=".63"/>
<circle cx="142" cy="89.9" r=".63"/>
<circle cx="143.3" cy="117.9" r=".63"/>
<circle cx="143.3" cy="110.2" r=".63"/>
<circle cx="143.3" cy="105.2" r=".63"/>
<circle cx="143.3" cy="92.5" r=".63"/>
<circle cx="37.8" cy="59.4" r=".63"/>
<circle cx="37.8" cy="69.6" r=".63"/>
<circle cx="48" cy="84.8" r=".63"/>
<circle cx="37.8" cy="84.8" r=".63"/>
<circle cx="58.2" cy="84.8" r=".63"/>
<circle cx="68.3" cy="84.8" r=".63"/>
<circle cx="78.5" cy="84.8" r=".63"/>
<circle cx="88.6" cy="84.8" r=".63"/>
<circle cx="37.8" cy="95" r=".63"/>
<circle cx="48" cy="95" r=".63"/>
<circle cx="58.2" cy="95" r=".63"/>
<circle cx="68.3" cy="95" r=".63"/>
<circle cx="78.5" cy="95" r=".63"/>
<circle cx="88.6" cy="95" r=".63"/>
<circle cx="17.5" cy="129.3" r=".63"/>
<circle cx="95" cy="131.8" r=".63"/>
<circle cx="73.4" cy="152.1" r=".63"/>
<circle cx="77.2" cy="152.1" r=".63"/>
</g>
<g font-size="4.5">
<text x="117.9" y="175.4">Ethernet hardware is not present in the Lite edition ACS Core</text>
<text x="213.7" y="196.3">Access Control Core</text>
<text x="216.7" y="200.9">V2.3.2 Schematic</text>
</g>
<g font-size="3.4">
<text x="118.9" y="181.7">Schematic Page</text>
<text x="195.7" y="181.7">Ethernet</text>
<text x="259.6" y="181.7">Page Number</text>
<text x="283.3" y="181.7">6</text>
<text x="118.9" y="188.1">Source Link</text>
<text x="150.5" y="188.1">https://github.com/rit-construct-makerspace/access-control-hardware</text>
<text x="259.6" y="188.1">Total Pages</text>
<text x="283.3" y="188.1">6</text>
<text x="118.9" y="194.4">Last Updated</text>
<text x="147" y="194.4">2025-06-26</text>
<text x="208.7" y="207.1">Licensed Under CERN-OHL-S 2.0</text>
</g>
<g font-size="2.3" fill="#000080">
<text x="20.9" y="23.4">VLED</text>
<text x="72.2" y="22.2">GND</text>
<text x="34.1" y="24.7">GND</text>
<text x="54.8" y="26">+5V</text>
<text x="95.5" y="24.7">+5V</text>
<text x="110.3" y="27.2">GND</text>
<text x="15" y="32.3">GND</text>
<text x="120.5" y="43.7">VCC SN74AHC1G125DBVR</text>
<text x="64.5" y="51.4">GND</text>
<text x="204.4" y="53.9">VCC</text>
<text x="15.1" y="56.4">VCC</text>
<text x="35.5" y="56.4">VDD</text>
<text x="177.6" y="66.6">GND</text>
<text x="35.3" y="76.8">GND</text>
<text x="15.1" y="81.8">VCC</text>
<text x="34.7" y="81.8">AVDD</text>
<text x="208" y="88.2">GND</text>
<text x="35.3" y="102.2">GND</text>
<text x="214.5" y="104.7">VCC</text>
<text x="67.7" y="111.1">AVDD</text>
<text x="79.1" y="111.1">AVDD</text>
<text x="32.8" y="118.7">GND</text>
<text x="91.8" y="118.7">AVDD</text>
<text x="135.7" y="117.4">GND</text>
<text x="213.3" y="118.7">VCC</text>
<text x="239.8" y="119.9">GND</text>
<text x="110.3" y="125">GND</text>
<text x="14.6" y="126.3">VLED</text>
<text x="122.3" y="130.1">AVDD</text>
<text x="181.5" y="127.6">VDD</text>
<text x="185.2" y="140.3">GND</text>
<text x="199.2" y="140.3">GND</text>
<text x="70.4" y="144.5" transform="rotate(-90 70.4 144.5)">GND</text>
<text x="92.5" y="146.6">GND</text>
<text x="116.6" y="149.2">GND</text>
<text x="128" y="146.6">GND</text>
<text x="138.2" y="147.9">GND</text>
<text x="216.9" y="158">GND</text>
<text x="74.7" y="166.9">GND</text>
</g>
<g font-size="2.3">
<text x="40.4" y="22.2">LED Power Switch</text>
<text x="110.2" y="22.2">MISO Tri-State Buffer</text>
<text x="88.6" y="50.1">Reset Controller</text>
<text x="110.2" y="52.6">Ethernet MAC+PHY</text>
<text x="86.1" y="56.4">Power Conditioning</text>
<text x="15" y="109.8">Ethernet Mag-Jack</text>
</g>
<g font-size="2.3" fill="#999">
<text x="75.8" y="27.5">1</text>
<text x="77.2" y="24.7">U20</text>
<text x="78.2" y="28.7">GND</text>
<text x="89.3" y="28.7">VCC</text>
<text x="95.1" y="27.5">4</text>
<text x="138.1" y="27.5">1</text>
<text x="139.4" y="24.7">U21</text>
<text x="140.4" y="28.7">OE</text>
<text x="34" y="35.1">1</text>
<text x="53.1" y="35.1">5</text>
<text x="75.8" y="30">2</text>
<text x="77.2" y="34.9">MAX811T</text>
<text x="78.2" y="31.3">RESET#</text>
<text x="89.3" y="31.3">MR#</text>
<text x="95.1" y="30">3 W_RST</text>
<text x="138.1" y="30">2</text>
<text x="138.1" y="32.5">3</text>
<text x="138.1" y="35.1">4</text>
<text x="140.4" y="31.3">A</text>
<text x="140.4" y="33.8">GND</text>
<text x="34" y="37.6">2</text>
<text x="34" y="40.2">3</text>
<text x="37.1" y="36.1">VOUT</text>
<text x="37.1" y="38.6">GND</text>
<text x="37.1" y="41.2">SET</text>
<text x="47.5" y="36.1">VIN</text>
<text x="48.2" y="41.2">EN</text>
<text x="53.1" y="40.2">4</text>
<text x="70.9" y="36.1">Q4</text>
<text x="138.1" y="37.6">5</text>
<text x="140.4" y="36.4">Y</text>
<text x="140.4" y="38.9">VCC</text>
<text x="36.6" y="45">U22</text>
<text x="42.9" y="45">MT9700</text>
<text x="69.6" y="45">S8050 J3Y</text>
<text x="22.6" y="57.7">FB1</text>
<text x="192.8" y="55.2">R28</text>
<text x="197.9" y="55.2">10k</text>
<text x="20.1" y="62.8">MH2029-300Y</text>
<text x="192.8" y="60.3">R29</text>
<text x="192.8" y="65.3">R30</text>
<text x="197.9" y="60.3">10k</text>
<text x="197.9" y="65.3">10k</text>
<text x="146.9" y="71.9">1</text>
<text x="148.3" y="69.1">U23</text>
<text x="176.4" y="71.9">48</text>
<text x="192.8" y="71.7">R31</text>
<text x="197.9" y="71.7">10k</text>
<text x="146.9" y="74.5">2</text>
<text x="146.9" y="77">3</text>
<text x="149.3" y="73.2">TXN</text>
<text x="149.3" y="75.7">TXP</text>
<text x="168.8" y="73.2">AGND</text>
<text x="172.1" y="75.7">NC</text>
<text x="176.4" y="77">46</text>
<text x="176.4" y="74.5">47</text>
<text x="192.8" y="76.8">R32</text>
<text x="197.9" y="76.8">10k</text>
<text x="22.6" y="83.1">FB2</text>
<text x="146.9" y="79.5">4</text>
<text x="146.9" y="82.1">5</text>
<text x="149.3" y="78.3">AGND</text>
<text x="149.3" y="80.8">AVDD</text>
<text x="149.3" y="83.3">RXN</text>
<text x="165.8" y="83.3">PMODE1</text>
<text x="165.8" y="80.8">PMODE0</text>
<text x="172.1" y="78.3">NC</text>
<text x="176.4" y="82.1">44</text>
<text x="176.4" y="79.5">45</text>
<text x="192.8" y="81.8">R33</text>
<text x="197.9" y="81.8">10k</text>
<text x="20.1" y="88.2">MH2029-300Y</text>
<text x="146.9" y="84.6">6</text>
<text x="146.9" y="87.2">7</text>
<text x="146.9" y="89.7">8</text>
<text x="149.3" y="85.9">RXP</text>
<text x="149.3" y="88.4">DNC</text>
<text x="165.8" y="85.9">PMODE2</text>
<text x="169" y="88.4">RSVD</text>
<text x="176.4" y="89.7">41</text>
<text x="176.4" y="87.2">42</text>
<text x="176.4" y="84.6">43</text>
<text x="192.8" y="86.9">R34</text>
<text x="197.9" y="86.9">10k</text>
<text x="145.7" y="94.8">10</text>
<text x="146.9" y="92.2">9</text>
<text x="149.3" y="91">AVDD</text>
<text x="149.3" y="93.5">AGND</text>
<text x="169" y="93.5">RSVD</text>
<text x="169" y="91">RSVD</text>
<text x="176.4" y="94.8">39</text>
<text x="176.4" y="92.2">40</text>
<text x="192.8" y="92">R35</text>
<text x="197.9" y="92">10k</text>
<text x="145.7" y="97.3">11</text>
<text x="145.7" y="99.9">12</text>
<text x="149.3" y="96">EXRES1</text>
<text x="149.3" y="98.6">AVDD</text>
<text x="149.3" y="101.1">NC</text>
<text x="169" y="98.6">RSVD</text>
<text x="169" y="96">RSVD</text>
<text x="169.5" y="101.1">RSTn</text>
<text x="176.4" y="99.9">37</text>
<text x="176.4" y="97.3">38</text>
<text x="201.7" y="98.4">R36</text>
<text x="206.8" y="98.4">10k</text>
<text x="128" y="107.2">12.4k</text>
<text x="130.6" y="104.7">R37</text>
<text x="145.7" y="102.4">13</text>
<text x="145.7" y="104.9">14</text>
<text x="145.7" y="107.5">15</text>
<text x="149.3" y="103.7">NC</text>
<text x="149.3" y="106.2">AGND</text>
<text x="169.5" y="106.2">MOSI</text>
<text x="170.4" y="103.7">INTn</text>
<text x="176.4" y="107.5">34</text>
<text x="176.4" y="104.9">35</text>
<text x="176.4" y="102.4">36</text>
<text x="201.7" y="103.4">R38</text>
<text x="206.8" y="103.4">10k</text>
<text x="145.7" y="110">16</text>
<text x="145.7" y="112.6">17</text>
<text x="149.3" y="108.7">AVDD</text>
<text x="149.3" y="111.3">AGND</text>
<text x="149.3" y="113.8">AVDD</text>
<text x="169.4" y="113.8">SCSn</text>
<text x="169.4" y="111.3">SCLK</text>
<text x="169.5" y="108.7">MISO</text>
<text x="176.4" y="112.6">32</text>
<text x="176.4" y="110">33</text>
<text x="73.4" y="118.7">R42</text>
<text x="84.8" y="118.7">R43</text>
<text x="145.7" y="115.1">18</text>
<text x="145.7" y="117.6">19</text>
<text x="149.3" y="116.4">VBG</text>
<text x="149.3" y="118.9">AGND</text>
<text x="165.9" y="118.9">XI/CLKIN</text>
<text x="172.1" y="116.4">XO</text>
<text x="176.4" y="117.6">30</text>
<text x="176.4" y="115.1">31</text>
<text x="192.8" y="119.9">R39</text>
<text x="197.9" y="119.9">10k</text>
<text x="37.1" y="123.5">13</text>
<text x="40.4" y="122.5">J7</text>
<text x="59.9" y="123.5">1</text>
<text x="73.4" y="121.2">49.9</text>
<text x="84.8" y="121.2">49.9</text>
<text x="145.7" y="120.2">20</text>
<text x="145.7" y="122.7">21</text>
<text x="145.7" y="125.3">22</text>
<text x="149.3" y="121.4">TOCAP</text>
<text x="149.3" y="124">AVDD</text>
<text x="170.3" y="121.4">GND</text>
<text x="170.6" y="124">VDD</text>
<text x="176.4" y="125.3">27</text>
<text x="176.4" y="122.7">28</text>
<text x="176.4" y="120.2">29</text>
<text x="20.1" y="127.6">R45</text>
<text x="37.1" y="128.6">12</text>
<text x="59.9" y="126">2</text>
<text x="59.9" y="128.6">3</text>
<text x="59.9" y="131.1">4</text>
<text x="145.7" y="127.8">23</text>
<text x="145.7" y="130.3">24</text>
<text x="149.3" y="126.5">1V2O</text>
<text x="149.3" y="129.1">RSVD</text>
<text x="149.3" y="131.6">SPDLED</text>
<text x="165.9" y="131.6">LINKLED</text>
<text x="166.1" y="129.1">DUPLED</text>
<text x="166.4" y="126.5">ACTLED</text>
<text x="176.4" y="130.3">25</text>
<text x="176.4" y="127.8">26</text>
<text x="222" y="130.1">R40</text>
<text x="228.3" y="130.1">C56</text>
<text x="233.4" y="130.1">33pF</text>
<text x="20.1" y="137.7">R46</text>
<text x="20.1" y="132.6">1k</text>
<text x="37.1" y="136.2">10</text>
<text x="59.9" y="133.7">5</text>
<text x="59.9" y="136.2">6</text>
<text x="97.5" y="135.2">C62</text>
<text x="97.5" y="137.7">10nF</text>
<text x="121.7" y="136.5">C57</text>
<text x="133.1" y="135.2">C58</text>
<text x="133.1" y="137.7">10nF</text>
<text x="143.3" y="135.2">R41 W5500</text>
<text x="143.3" y="137.7">10k</text>
<text x="222" y="132.6">1M</text>
<text x="228.3" y="132.6">C59</text>
<text x="233.4" y="132.6">33pF</text>
<text x="20.1" y="142.8">1k</text>
<text x="38.3" y="138.7">9</text>
<text x="59.9" y="141.3">8</text>
<text x="59.9" y="138.7">7</text>
<text x="121.7" y="139">4.7uF</text>
<text x="36.6" y="144.1">HC913129AE-907-A</text>
<text x="205.7" y="146.8">GND</text>
<text x="65.8" y="150.4">R47</text>
<text x="65.8" y="155.5">49.9</text>
<text x="79.8" y="155.5">C63</text>
<text x="210.4" y="152.2">GND</text>
<text x="65.8" y="158">R48</text>
<text x="79.8" y="158">10nF</text>
<text x="65.8" y="163.1">49.9</text>
</g>
<g font-size="2.3" fill="#00f">
<text x="116.5" y="26">ETH_CS</text>
<text x="121.7" y="29.8">W_MISO</text>
<text x="93.7" y="39.9">ETH_RST</text>
<text x="119.7" y="36.1">MISO</text>
<text x="34.1" y="48.8">ETH_LEDs</text>
<text x="135.6" y="71.7">TXN</text>
<text x="135.6" y="74.2">TXP</text>
<text x="135.6" y="81.8">RXN</text>
<text x="135.6" y="84.4">RXP</text>
<text x="181.4" y="99.6">W_RST</text>
<text x="191.5" y="102.2">ETH_INT</text>
<text x="191.5" y="111.1">W_MISO</text>
<text x="201.7" y="108.5">MOSI</text>
<text x="202.9" y="114.9">SCK</text>
<text x="202.9" y="117.4">ETH_CS</text>
<text x="63.2" y="123.8">TXP</text>
<text x="191.5" y="125">W_XO</text>
<text x="27.7" y="131.4">W_ACT 11</text>
<text x="72.8" y="126.3">TXN</text>
<text x="77.9" y="128.8">RXP</text>
<text x="191.5" y="127.6">W_XI</text>
<text x="77.9" y="136.5">RXN</text>
<text x="163.6" y="136.5">W_LINK</text>
<text x="26.9" y="139">W_LINK</text>
<text x="163.6" y="140.3">W_ACT</text>
<text x="218.2" y="145.3">W_XI</text>
<text x="55.6" y="151.7">RXP</text>
<text x="196.6" y="150.4">W_XO</text>
<text x="55.6" y="159.3">RXN</text>
</g>
<g font-size="1.5" fill="#999">
<text x="44.2" y="27.4">C45</text>
<text x="48" y="27.4">10uF</text>
<text x="26.4" y="32.5">C44</text>
<text x="26.4" y="33.7">10uF</text>
<text x="74.7" y="37.5">R27</text>
<text x="74.7" y="41.3">10k</text>
<text x="114" y="41.3">C46</text>
<text x="117.9" y="41.3">100nF</text>
<text x="22.6" y="43.9">R26</text>
<text x="26.4" y="43.9">10k</text>
<text x="40.4" y="64.2">C47</text>
<text x="40.4" y="65.5">10uF</text>
<text x="50.5" y="64.2">C48</text>
<text x="50.5" y="65.5">100nF</text>
<text x="40.4" y="89.6">C49</text>
<text x="50.5" y="89.6">C50</text>
<text x="60.7" y="89.6">C51</text>
<text x="70.9" y="89.6">C52</text>
<text x="81" y="89.6">C53</text>
<text x="91.2" y="89.6">C54</text>
<text x="101.3" y="89.6">C55</text>
<text x="40.4" y="90.9">10uF</text>
<text x="50.5" y="90.9">100nF</text>
<text x="60.7" y="90.9">100nF</text>
<text x="70.9" y="90.9">100nF</text>
<text x="81" y="90.9">100nF</text>
<text x="91.2" y="90.9">100nF</text>
<text x="101.3" y="90.9">100nF</text>
<text x="97.5" y="125.2">R44</text>
<text x="69.3" y="131">6.8nF</text>
<text x="69.6" y="129">C60</text>
<text x="97.5" y="126.4">10</text>
<text x="69.6" y="136.6">C61</text>
<text x="69.3" y="138.6">6.8nF</text>
<text x="205.5" y="142.9">X2</text>
<text x="205.5" y="156.1">25MHz</text>
</g>
</svg>
